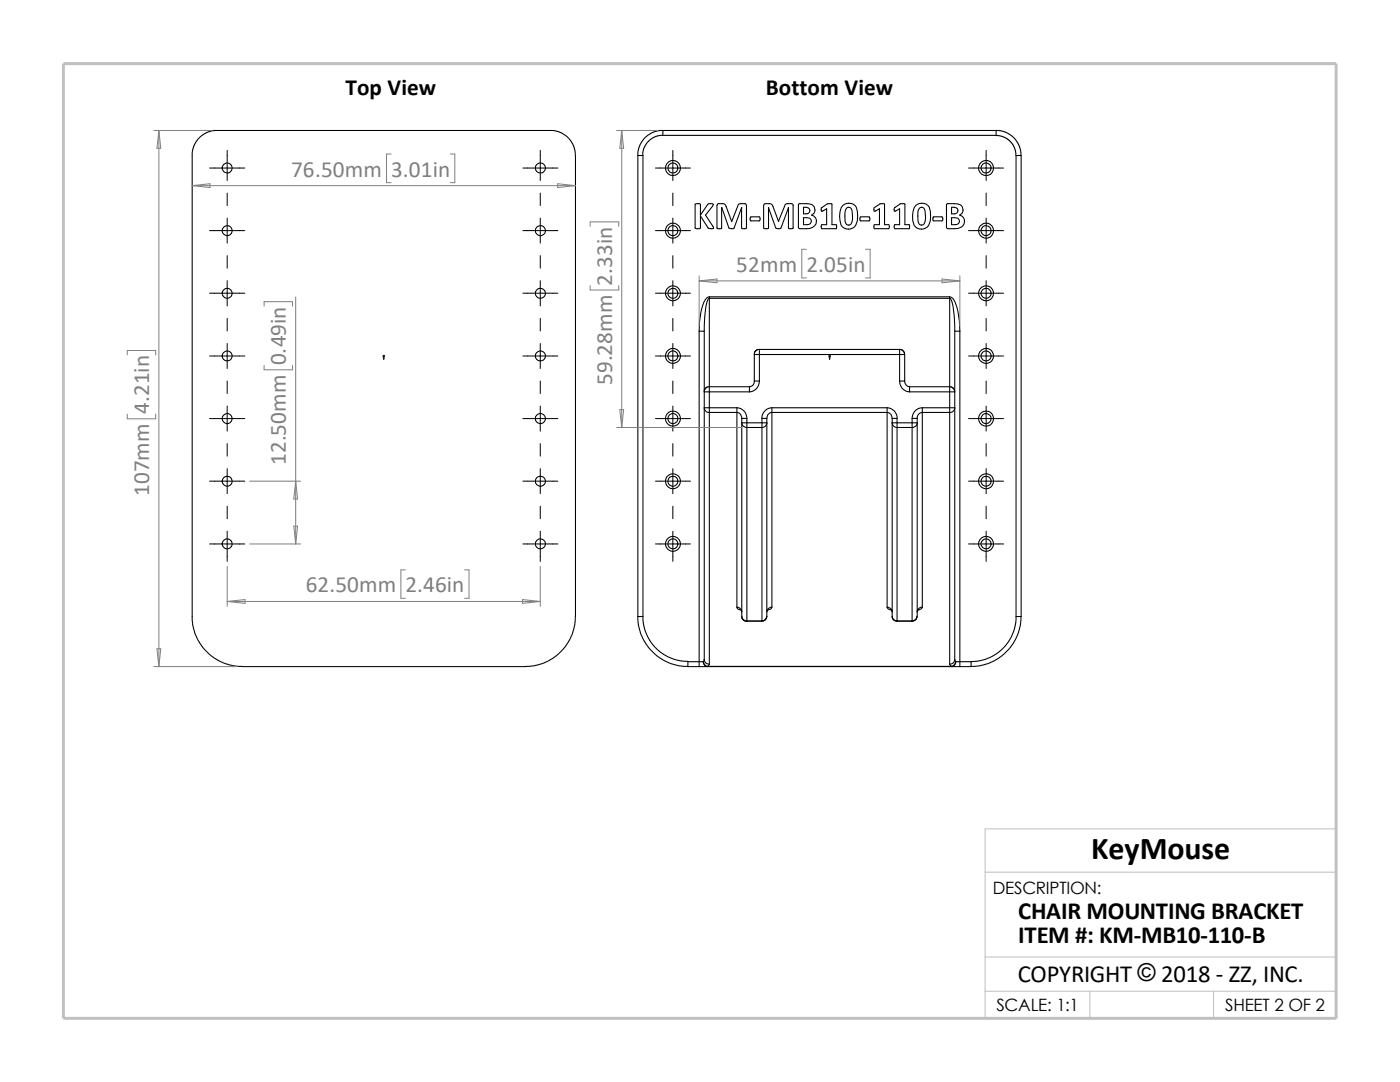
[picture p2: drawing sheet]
<svg xmlns="http://www.w3.org/2000/svg" width="279mm" height="216mm" viewBox="0 0 279 216" stroke-linecap="round" stroke-linejoin="round" font-family="sans-serif">
<path d="M196.6 174h70.1M196.6 197.8h70.1M196.6 191h70.1M217.5 197.8v5.4M242.2 197.8v5.4M26.8 203.2h239.9v-37.8h-70.1v37.8" fill="none" stroke="#c0c0c0" stroke-width=".2"/>
<path d="M12.7 12.7h254v190.5h-254z" fill="none" stroke="#c0c0c0" stroke-width=".59"/>
<g fill="none" stroke="#000" stroke-width=".21">
<path d="M38.4 31l.2-1.6 .9-1.7 1.5-1.1 1.7-.6h67.7l1.8 .6 1.4 1.1 1 1.7 .3 1.6v92M38.4 31v92.9l.4 2.3 .7 1.5 .9 1.5 1.4 1.4 1.8 1.2 1.6 .7 1.5 .4 1.6 .1M127.3 31v92M127.3 31h1v92M132.3 26l-.9 .1-1.1 .3-1.5 1-1.2 1.7-.3 1v.9M132.3 26h66.5M132.3 27l-1.4 .2-1.5 1-.9 1.4-.2 1.4M132.3 26v1M198.8 26v1h-66.5M198.8 26l.9 .1 1 .3 .8 .4 .9 .8 1 1.5 .3 1 .1 .9M198.8 27.1h.8l.8 .2 1.2 .9 .8 1.2 .4 1.6M202.8 31v92"/>
<path d="M202.8 31h1v92M138.8 40.7a.73 .73 0 0 1 1 .1v2.1l1.4-2.1a.82 .82 0 0 1 1.2 0l-1.6 2.1 1.6 2.6a.83 .83 0 0 1-1.1 0l-1.5-2.4v2.4a.69 .69 0 0 1-1 0zM141.6 59.2v.3M141.6 59.5v17.7M141.6 59.5h47.9M141.6 59.2h47.9M141.6 59.2a1.81 1.81 0 0 0-1.3 1.7l-.7 3.2-.1 2M141.6 59.5l-.2 .1a16.1 16.1 0 0 0-.9 6.5M144 41.4v4.1a.57 .57 0 0 1-.9 .1v-4.6l.2-.4h.8a.68 .68 0 0 1 .8 .6l1.1 3 1.2-3a.57 .57 0 0 1 .7-.6h.9l.2 .4-.1 4.6a.66 .66 0 0 1-.9-.1v-4.1M144 41.4h.1M144.1 41.4l1.4 4.1a.91 .91 0 0 0 1 0l1.5-4.1M148 41.4h.1"/>
<path d="M149.8 43.3h1.7a.56 .56 0 0 1 0 .8h-1.7l-.1-.4zM153.4 41.4v4.1a.62 .62 0 0 1-1 0v-4.5l.3-.4h.8a.69 .69 0 0 1 .8 .6l1.1 3M153.4 41.4l1.4 4.1a.91 .91 0 0 0 1.1 0l1.5-4.1M153.4 41.4h.1M155.4 44.2h.1M157.4 41.4v4.1a.62 .62 0 0 0 .8 .1l.1-4.7-.2-.3h-.9a.57 .57 0 0 0-.7 .6l-1.1 3M157.4 41.4h.1M159.4 40.7l.2-.1a3.3 3.3 0 0 1 2.7 .5 1.15 1.15 0 0 1-.3 1.8 1.36 1.36 0 0 1 .9 1.5 1.36 1.36 0 0 1-1.3 1.2h-2l-.3-.2zM160.4 43.4l1.1 .1a.7 .7 0 0 1 .4 .9 .7 .7 0 0 1-.8 .4h-.7zM160.4 41.4a.9 .9 0 0 1 1.2 .6 .65 .65 0 0 1-.7 .7h-.5zM164 41.4l1.1-.7h.9v4.1h.9l.1 .2-.1 .6h-2.9a.56 .56 0 0 1 0-.8h1v-3.1l-1 .5zM168.2 41a1.72 1.72 0 0 1 1.8-.3 1.72 1.72 0 0 1 1.1 1.5 3.2 3.2 0 0 1-.9 3.3 1.69 1.69 0 0 1-2.6-1.5 3.7 3.7 0 0 1 .6-3z"/>
<path d="M168.9 41.6a.66 .66 0 0 1 .8-.2 .66 .66 0 0 1 .4 .7 3.2 3.2 0 0 1-.5 2.8h-.5l-.2-.2a4.6 4.6 0 0 1 0-3.1zM171.7 43.3h1.7a.49 .49 0 0 1 0 .8h-1.7l-.1-.2zM174.5 41.4l1.1-.7h.9v4.1h.8a.56 .56 0 0 1 0 .8h-2.8v-.8h1v-3.1l-1 .5zM178.5 41.4l1.2-.7h.9v4.1h.8l.1 .2-.1 .6h-2.8a.56 .56 0 0 1 0-.8h.9v-3.1l-1 .5zM182.8 41a1.72 1.72 0 0 1 1.8-.3 1.72 1.72 0 0 1 1.1 1.5 3.2 3.2 0 0 1-1 3.3 1.72 1.72 0 0 1-2.5-1.5 4 4 0 0 1 .6-3zM183.5 41.6a.66 .66 0 0 1 .7-.2 .66 .66 0 0 1 .4 .7 3.2 3.2 0 0 1-.4 2.8h-.6l-.4-.7a4.3 4.3 0 0 1 .3-2.6zM186.2 43.3h1.8a.49 .49 0 0 1 0 .8h-1.7l-.1-.2zM189 40.7l.2-.1a3.5 3.5 0 0 1 2.7 .5 1.19 1.19 0 0 1-.4 1.8 1.36 1.36 0 0 1 1 1.5 1.36 1.36 0 0 1-1.4 1.2h-1.9l-.3-.2zM189.5 59.5l.2 .1a16.1 16.1 0 0 1 .8 6.5M189.5 59.2a1.81 1.81 0 0 1 1.3 1.7l.7 3.2 .1 2M189.5 59.2v.3M189.5 59.5v17.7"/>
<path d="M189.9 43.4l1.2 .1a.7 .7 0 0 1 .3 .9 .7 .7 0 0 1-.8 .4h-.7zM189.9 41.4a.9 .9 0 0 1 1.3 .6 .65 .65 0 0 1-.7 .7h-.6zM139.5 66.1v65.9M139.5 66.1h1M140.5 66.1v65.5M141.6 77.2l-.7 .1-.3 .5-.1 .4h1.1M141.6 77.2v1M141.6 77.2h8M141.6 78.2v3.2M141.6 78.2h8M149.6 77.2v1M150.5 76h1.1"/>
<path d="M150.5 70.7h1.1M150.5 76a1.03 1.03 0 0 1-.9 1.2M150.5 70.7v5.3M151.6 69.7l-.7 .2-.3 .4-.1 .4M151.6 69.7v1M151.6 69.7h27.9M151.6 70.7v5.3M151.6 70.7h27.9M151.6 76a2.1 2.1 0 0 1-2 2.2M179.5 69.7v1M179.5 76a2.08 2.08 0 0 0 2 2.2M179.5 70.7v5.3"/>
<path d="M179.5 69.7l.7 .3 .4 .7M179.5 76h1.1M179.5 70.7h1.1M180.6 76a1.1 1.1 0 0 0 .9 1.2M180.6 70.7v5.3M181.5 77.2v1M181.5 77.2h8M181.5 78.2h8M189.5 77.2v1M189.5 77.2l.7 .2 .3 .8h-1M189.5 78.2v3.2M190.5 66.1v65.5"/>
<path d="M190.5 66.1h1.1M191.6 66.1v65.9M141.6 81.4h-1a.81 .81 0 0 0 1 .9M141.6 81.4v.9M141.6 82.3v50.2M141.6 81.4h5.5M141.6 82.3h5.5M147.1 81.4a2.1 2.1 0 0 1 2 2.1M147.1 82.3a1.1 1.1 0 0 1 .9 1.2M147.1 81.4v.9M147.1 82.3v38.9M148 83.5h1.1"/>
<path d="M148 83.5v39.5M149.1 84.4h3M149.1 85.3h3M149.1 83.5v.9M149.1 85.3v38.6M149.1 84.4v.9M149.1 84.4h-1a.81 .81 0 0 0 1 .9M152.1 83.5v.9M152.1 85.3v38.6M152.1 84.4v.9M152.1 84.4h.9a.81 .81 0 0 1-.9 .9M152.1 83.5h.9"/>
<path d="M153 83.5v39.5M154.1 81.4h22.9M154.1 82.3h22.9M154.1 82.3v38.9M154.1 81.4a2.09 2.09 0 0 0-2 2.1M154.1 81.4v.9M154.1 82.3a1.09 1.09 0 0 0-1.1 1.2M177 82.3v38.9M177 81.4v.9M177 81.4a2.03 2.03 0 0 1 2 2.1M177 82.3a1.09 1.09 0 0 1 1.1 1.2M178.1 83.5h.9"/>
<path d="M178.1 83.5v39.5M179 84.4h3M179 85.3h3M179 83.5v.9M179 85.3v38.6M179 84.4v.9M179 84.4h-.9a.81 .81 0 0 0 .9 .9M182 83.5h1M182 84.4h1a.81 .81 0 0 1-1 .9M182 84.4v.9M182 83.5v.9M182 85.3v38.6"/>
<path d="M183 83.5v39.5a.94 .94 0 0 1-1 .9M184.1 81.4h5.4M184.1 82.3h5.4M184.1 82.3v38.9M184.1 82.3a1.09 1.09 0 0 0-1.1 1.2M184.1 81.4a2.08 2.08 0 0 0-2.1 2.1M184.1 81.4v.9M189.5 81.4v.9M189.5 81.4h1a.81 .81 0 0 1-1 .9M189.5 82.3v50.2M114.8 123l-.1 1.6-.4 1.6-.6 1.5-1 1.5-1.7 1.7-1.4 .9-1.6 .7-1.6 .4-1.5 .1h-56.6M127.3 123h1"/>
<path d="M127.3 123l.1 1.8 .6 2 .9 1.8 1.1 1.2 1.7 1.5 1.7 .9 2 .6 1.9 .2M128.3 123l.2 2.1 .7 1.9 1 1.5 1 1.2 1.3 .9 2 1 1.6 .3 1.2 .1M137.3 133h2.2M139.5 133h1.7M139.5 132v1M139.5 132h-2.2v1M139.5 132h.8M140.3 132a1.19 1.19 0 0 0 .9 1M140.3 132a.95 .95 0 0 0 .9 1M140.5 131.6a1.02 1.02 0 0 0 1.1 .9M140.5 131.6l-.2 .4M141.2 133h48.7"/>
<path d="M141.2 133h.1M141.6 132.5l-.4 .5M147.1 121.2a1.02 1.02 0 0 1 .9 .9l-.1-.5M147.1 121.2l.3 .4 .6 .2M148 123l.1 .4 .3 .3 .7 .3M148 123a.94 .94 0 0 0 1.1 .9M149.1 123.9v.1M149.1 123.9h3M152.1 123.9v.1M153 123l-.3 .7-.6 .3M153 123a.94 .94 0 0 1-.9 .9M154.1 121.2l-.3 .3-.6 .3"/>
<path d="M154.1 121.2a1.02 1.02 0 0 0-1.1 .9l.2-.5M177 121.2l.4 .4 .6 .2M177 121.2a1.02 1.02 0 0 1 1.1 .9l-.3-.5M178.1 123v.4l.3 .3 .6 .3M178.1 123a.94 .94 0 0 0 .9 .9M179 123.9v.1M179 123.9h3M182 123.9v.1M183 123l-.3 .7-.7 .3M184.1 121.2l-.3 .3-.6 .3M184.1 121.2a1.02 1.02 0 0 0-1.1 .9l.2-.5M189.5 132.5l.4 .5"/>
<path d="M189.9 133h1.7M189.9 133h.1M190.5 131.6l.3 .4M190.5 131.6a1.02 1.02 0 0 1-1 .9M190.8 132h.8M190.8 132a1.19 1.19 0 0 1-.9 1M190.8 132a.95 .95 0 0 1-.9 1M191.6 132v1M191.6 132h2.2M193.8 132v1h-2.2M202.8 123l-.1 1.2-.3 1.5-.8 1.9-1 1.3-1.2 1.1-1.4 1-2.1 .8-2.1 .2M202.8 123h1"/>
<path d="M203.8 123l-.2 1.8-.6 2-1.3 2.4-1.4 1.4-1.8 1.2-1.6 .7-1.5 .4-1.6 .1"/>
<circle cx="45.3" cy="33.5" r="1.01"/>
<circle cx="107.9" cy="33.5" r="1.01"/>
<circle cx="134.3" cy="33.5" r="1.01"/>
<circle cx="134.3" cy="33.5" r="1.51"/>
<circle cx="196.8" cy="33.5" r="1.01"/>
<circle cx="196.8" cy="33.5" r="1.5"/>
<circle cx="45.3" cy="58.5" r="1"/>
<circle cx="45.3" cy="46" r="1.01"/>
<circle cx="107.8" cy="58.5" r=".99"/>
<circle cx="107.9" cy="46" r="1.01"/>
<circle cx="134.3" cy="46" r="1.01"/>
<circle cx="134.3" cy="58.5" r=".99"/>
<circle cx="134.3" cy="46" r="1.5"/>
<circle cx="134.3" cy="58.5" r="1.5"/>
<circle cx="196.8" cy="46" r="1.01"/>
<circle cx="196.8" cy="58.5" r=".99"/>
<circle cx="196.8" cy="58.5" r="1.49"/>
<circle cx="196.8" cy="46" r="1.49"/>
<circle cx="45.3" cy="71" r="1"/>
<circle cx="107.8" cy="71" r=".99"/>
<circle cx="134.3" cy="71" r="1.01"/>
<circle cx="134.3" cy="71" r="1.5"/>
<circle cx="196.8" cy="71" r="1.01"/>
<circle cx="196.8" cy="71" r="1.49"/>
<circle cx="45.3" cy="96" r="1.01"/>
<circle cx="45.3" cy="83.5" r="1.01"/>
<circle cx="107.9" cy="96" r="1.01"/>
<circle cx="107.9" cy="83.5" r="1.01"/>
<circle cx="134.3" cy="83.5" r="1.01"/>
<circle cx="134.3" cy="83.5" r="1.51"/>
<circle cx="134.3" cy="96" r=".99"/>
<circle cx="134.3" cy="96" r="1.5"/>
<circle cx="196.8" cy="83.5" r="1.01"/>
<circle cx="196.8" cy="83.5" r="1.5"/>
<circle cx="196.8" cy="96" r=".99"/>
<circle cx="196.8" cy="96" r="1.49"/>
<circle cx="45.3" cy="108.5" r="1"/>
<circle cx="107.8" cy="108.5" r=".99"/>
<circle cx="134.3" cy="108.5" r=".99"/>
<circle cx="134.3" cy="108.5" r="1.5"/>
<circle cx="196.8" cy="108.5" r=".99"/>
<circle cx="196.8" cy="108.5" r="1.49"/>
</g>
<g fill="#00f" stroke="#00f" stroke-width=".2">
<path d="M76.5 71.4h.2l-.1 .3z"/>
<path d="M165.5 71.4h.2l-.1 .3z"/>
</g>
<path d="M76.5 71h.3M76.5 70.9l.3 .3M76.6 71h.1M76.6 70.9v.8M76.7 70.9l-.3 .3M165.4 71h.3M165.4 70.9l.3 .3M165.6 71h.1M165.6 70.9v.8M165.7 70.9l-.3 .3" fill="none" stroke="#00f" stroke-width=".2"/>
<g fill="none" stroke="#000" stroke-width=".2">
<path d="M41.8 33.5h7.1M45.3 30v6M45.3 38.5v2.5M104.4 33.5h6.9M107.8 30v6M107.8 38.5v2.5M130.8 33.5h7M134.3 30v6M134.3 38.5v2.5M193.3 33.5h7M196.8 30v6M196.8 38.5v2.5"/>
<path d="M41.8 46h7.1M41.8 58.5h7.1M45.3 43.5v5M45.3 51v2.5M45.3 56v5M104.4 46h6.9M104.4 58.5h6.9M107.8 43.5v5M107.8 51v2.5M107.8 56v5M130.8 46h7M130.8 58.5h7"/>
<path d="M134.3 43.5v5M134.3 51v2.5M134.3 56v5M193.3 46h7M193.3 58.5h7M196.8 43.5v5M196.8 51v2.5M196.8 56v5M41.8 71h7.1M45.3 63.5v2.5M45.3 68.5v5M45.3 76v2.5"/>
<path d="M104.4 71h6.9M107.8 63.5v2.5M107.8 68.5v5M107.8 76v2.5M130.8 71h7M134.3 63.5v2.5M134.3 68.5v5M134.3 76v2.5M193.3 71h7M196.8 63.5v2.5M196.8 68.5v5M196.8 76v2.5"/>
<path d="M41.8 83.5h7.1M41.8 96h7.1M45.3 81v5M45.3 88.5v2.5M45.3 93.5v5M104.4 83.5h6.9M104.4 96h6.9M107.8 81v5M107.8 88.5v2.5M107.8 93.5v5M130.8 83.5h7M130.8 96h7"/>
<path d="M134.3 81v5M134.3 88.5v2.5M134.3 93.5v5M193.3 83.5h7M193.3 96h7M196.8 81v5M196.8 88.5v2.5M196.8 93.5v5M41.8 108.5h7.1M45.3 101v2.5M45.3 106v6M104.4 108.5h6.9"/>
<path d="M107.8 101v2.5M107.8 106v6M130.8 108.5h7M134.3 101v2.5M134.3 106v6M193.3 108.5h7M196.8 101v2.5M196.8 106v6"/>
</g>
<g fill="none" stroke="#808080" stroke-width=".2">
<path d="M30.7 26h11.6M31.7 26v107M31.7 26l.4 3.6h-.8zM38.4 37h76.5M38.4 37l3.5-.3v.7zM78.1 30.7h-1v5.7h1M89.9 30.7h.9v5.7h-.9M111.3 36.7l3.6 .3-3.6 .4zM123.1 26h8.2M124.1 26l.4 3.6h-.8zM124.1 26v59.3M59 59.3v49.2"/>
<path d="M117.8 45.2v-.9h5.7v.9M117.8 57v.9h5.7v-.9M139.5 55v10.1M139.5 56h52.1M139.5 56l3.6-.3v.7zM161 49.7h-1v5.8h1M172.7 49.7h1v5.8h-1M188 55.7l3.6 .3-3.6 .4zM191.6 55v10.1M25.4 70.8v-.9h5.7v.9M52.7 61.1v-.9h5.7v.9M52.7 72.9v.9h5.7v-.9"/>
<path d="M25.4 82.6v1h5.7v-1M49.8 96h10.2M59 96l.4 3.6h-.8zM123.1 85.3h24.9M123.7 81.7h.8l-.4 3.6zM45.3 113v8M49.8 108.5h10.2M58.6 105h.8l-.4 3.5zM80.9 113.7h-.9v5.7h.9M92.7 113.7h.9v5.7h-.9M104.3 119.6l3.5 .4-3.5 .4zM107.8 113v8"/>
<path d="M30.7 133h16.6M31.3 129.5h.8l-.4 3.5zM45.3 120h62.5M45.3 120l3.6-.4v.8z"/>
</g>
<text font-size="6.4" x="217.8" y="171.4">KeyMouse</text>
<g font-size="4.9">
<text x="203.2" y="183.3">CHAIR MOUNTING BRACKET</text>
<text x="203.2" y="188.3">ITEM #: KM-MB10-110-B</text>
<text x="203.1" y="195.9">COPYRIGHT © 2018 - ZZ, INC.</text>
</g>
<g font-size="4.6">
<text x="69" y="18.9">Top View</text>
<text x="152.8" y="19">Bottom View</text>
</g>
<g font-size="4.6" fill="#808080">
<text x="58.1" y="35.2">76.50mm</text>
<text x="78.1" y="35.2">3.01in</text>
<text x="122.2" y="57" transform="rotate(-90 122.2 57)">2.33in</text>
<text x="146.9" y="54.2">52mm</text>
<text x="161" y="54.2">2.05in</text>
<text x="57.1" y="72.9" transform="rotate(-90 57.1 72.9)">0.49in</text>
<text x="122.2" y="76.9" transform="rotate(-90 122.2 76.9)">59.28mm</text>
<text x="29.8" y="82.6" transform="rotate(-90 29.8 82.6)">4.21in</text>
<text x="57.1" y="92.8" transform="rotate(-90 57.1 92.8)">12.50mm</text>
<text x="29.8" y="99" transform="rotate(-90 29.8 99)">107mm</text>
<text x="61" y="118.2">62.50mm</text>
<text x="80.9" y="118.2">2.46in</text>
</g>
<g font-size="3.4">
<text x="198.2" y="178.5">DESCRIPTION:</text>
<text x="198.8" y="201.7">SCALE: 1:1</text>
<text x="244.5" y="201.7">SHEET 2 OF 2</text>
</g>
</svg>
